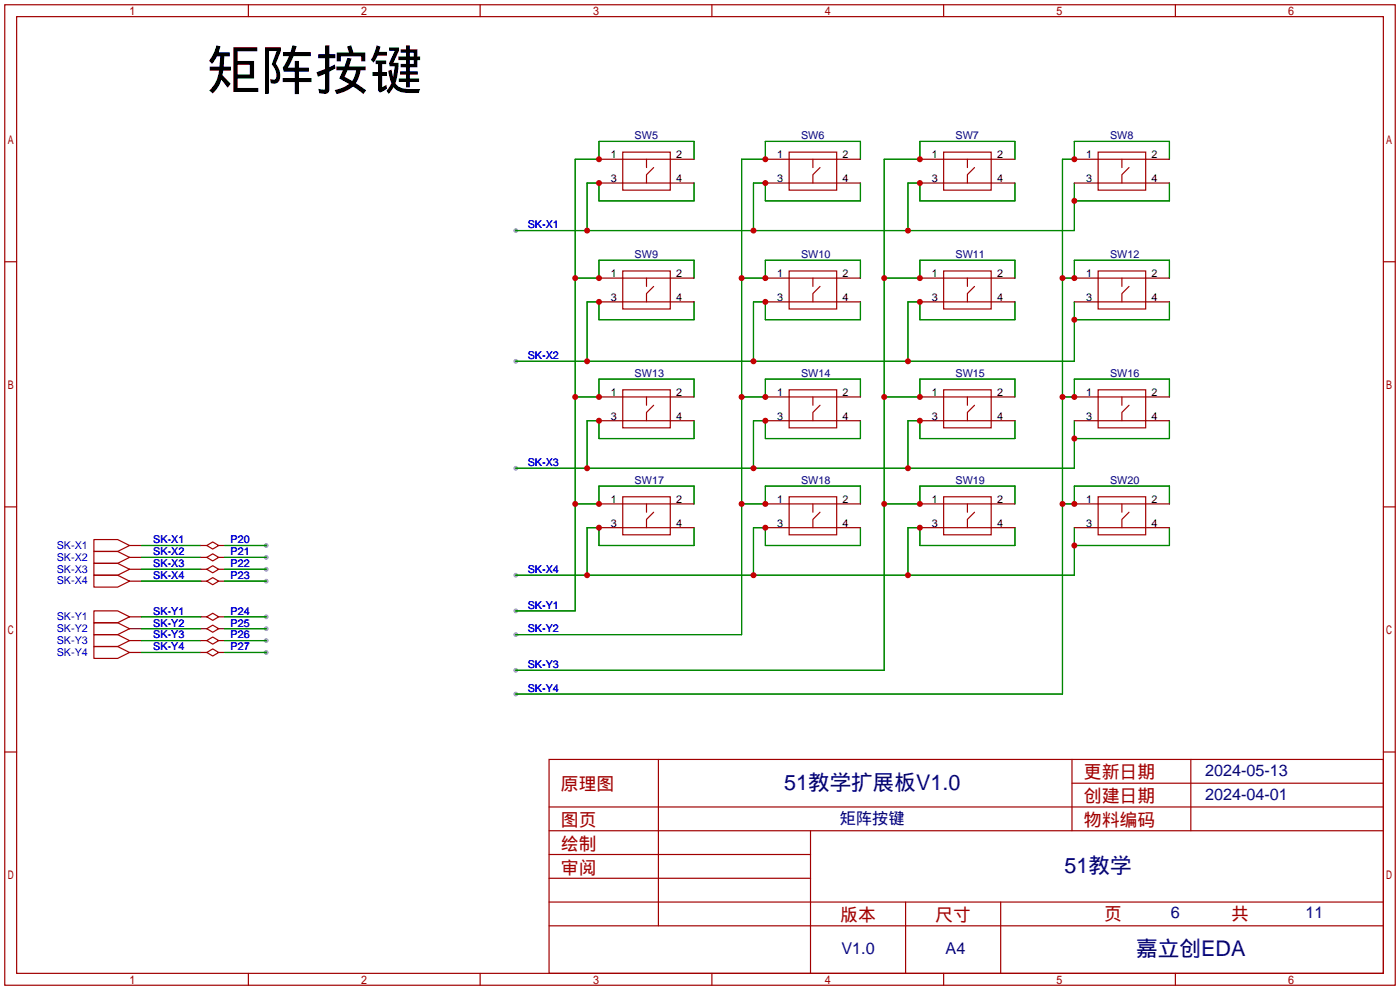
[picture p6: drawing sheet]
<svg xmlns="http://www.w3.org/2000/svg" width="299mm" height="212mm" viewBox="0 0 299 212" stroke-linecap="round" stroke-linejoin="round" font-family="sans-serif">
<g fill="#999">
<circle cx="110.2" cy="100.1" r=".51"/>
<circle cx="110.2" cy="77.2" r=".51"/>
<circle cx="110.2" cy="122.9" r=".51"/>
<circle cx="110.2" cy="49.3" r=".51"/>
<circle cx="110.2" cy="130.6" r=".51"/>
<circle cx="110.2" cy="135.6" r=".51"/>
<circle cx="110.2" cy="143.3" r=".51"/>
<circle cx="110.2" cy="148.3" r=".51"/>
<circle cx="56.9" cy="116.6" r=".51"/>
<circle cx="56.9" cy="119.1" r=".51"/>
<circle cx="56.9" cy="121.7" r=".51"/>
<circle cx="56.9" cy="124.2" r=".51"/>
<circle cx="56.9" cy="131.8" r=".51"/>
<circle cx="56.9" cy="134.4" r=".51"/>
<circle cx="56.9" cy="136.9" r=".51"/>
<circle cx="56.9" cy="139.4" r=".51"/>
</g>
<g fill="none" stroke="#a10000" stroke-width=".25">
<path d="M1 1h297.2v209.6h-297.2zM3.6 3.6h292.1v204.4h-292.1zM53.1 1v2.6M102.6 1v2.6M152.1 1v2.6M201.7 1v2.6M251.2 1v2.6M133.1 32.5h10.2v8.1h-10.2zM133.1 34h10.2M133.1 39.1h10.2M138.2 34v1.8M139.7 35.8l-1.5 1.5v1.8"/>
<path d="M168.7 32.5h10.1v8.1h-10.1zM168.7 34h10.1M168.7 39.1h10.1M173.7 34v1.8M175.3 35.8l-1.6 1.5v1.8M201.7 32.5h10.1v8.1h-10.1zM201.7 34h10.1M201.7 39.1h10.1M206.8 34v1.8M208.3 35.8l-1.5 1.5v1.8M234.7 32.5h10.2v8.1h-10.2zM234.7 34h10.2"/>
<path d="M234.7 39.1h10.2M239.8 34v1.8M241.3 35.8l-1.5 1.5v1.8M1 55.9h2.6M133.1 57.9h10.2v8.1h-10.2zM133.1 59.4h10.2M138.2 59.4v1.8M168.7 57.9h10.1v8.1h-10.1zM168.7 59.4h10.1M173.7 59.4v1.8M201.7 57.9h10.1v8.1h-10.1zM201.7 59.4h10.1"/>
<path d="M206.8 59.4v1.8M234.7 57.9h10.2v8.1h-10.2zM234.7 59.4h10.2M239.8 59.4v1.8M295.7 55.9h2.5M133.1 64.5h10.2M139.7 61.2l-1.5 1.5v1.8M168.7 64.5h10.1M175.3 61.2l-1.6 1.5v1.8M201.7 64.5h10.1M208.3 61.2l-1.5 1.5v1.8M234.7 64.5h10.2"/>
<path d="M241.3 61.2l-1.5 1.5v1.8M133.1 83.3h10.2v8.1h-10.2zM133.1 84.8h10.2M133.1 89.9h10.2M138.2 84.8v1.8M139.7 86.6l-1.5 1.5v1.8M168.7 83.3h10.1v8.1h-10.1zM168.7 84.8h10.1M168.7 89.9h10.1M173.7 84.8v1.8M175.3 86.6l-1.6 1.5v1.8M201.7 83.3h10.1v8.1h-10.1z"/>
<path d="M201.7 84.8h10.1M201.7 89.9h10.1M206.8 84.8v1.8M208.3 86.6l-1.5 1.5v1.8M234.7 83.3h10.2v8.1h-10.2zM234.7 84.8h10.2M234.7 89.9h10.2M239.8 84.8v1.8M241.3 86.6l-1.5 1.5v1.8M1 108.3h2.6M20.1 115.3h5l2.6 1.3-2.6 1.3h-5zM20.1 117.9h5l2.6 1.2-2.6 1.3h-5z"/>
<path d="M44.2 116.6l1.3-.8 1.2 .8-1.2 .7zM44.2 119.1l1.3-.7 1.2 .7-1.2 .8zM133.1 106.2h10.2v8.1h-10.2zM133.1 107.7h10.2M133.1 112.8h10.2M138.2 107.7v1.8M139.7 109.5l-1.5 1.5v1.8M168.7 106.2h10.1v8.1h-10.1zM168.7 107.7h10.1M168.7 112.8h10.1M173.7 107.7v1.8M175.3 109.5l-1.6 1.5v1.8"/>
<path d="M201.7 106.2h10.1v8.1h-10.1zM201.7 107.7h10.1M201.7 112.8h10.1M206.8 107.7v1.8M208.3 109.5l-1.5 1.5v1.8M234.7 106.2h10.2v8.1h-10.2zM234.7 107.7h10.2M234.7 112.8h10.2M239.8 107.7v1.8M241.3 109.5l-1.5 1.5v1.8M295.7 108.3h2.5M20.1 120.4h5l2.6 1.3-2.6 1.2h-5z"/>
<path d="M20.1 122.9h5l2.6 1.3-2.6 1.3h-5zM20.1 130.6h5l2.6 1.2-2.6 1.3h-5zM20.1 133.1h5l2.6 1.3-2.6 1.2h-5zM20.1 135.6h5l2.6 1.3-2.6 1.3h-5zM20.1 138.2h5l2.6 1.2-2.6 1.3h-5zM44.2 121.7l1.3-.8 1.2 .8-1.2 .7zM44.2 124.2l1.3-.8 1.2 .8-1.2 .8zM44.2 131.8l1.3-.7 1.2 .7-1.2 .8zM44.2 134.4l1.3-.8 1.2 .8-1.2 .7zM44.2 136.9l1.3-.8 1.2 .8-1.2 .8zM44.2 139.4l1.3-.7 1.2 .7-1.2 .8zM1 160.7h2.6"/>
<path d="M117.3 162.3h178.4v45.7h-178.4zM117.3 177.5h178.4M117.3 172.5h178.4M140.7 162.3v35.6M173.2 177.5v30.5M229.1 162.3v15.2M229.1 167.4h66.6M254.5 162.3v15.2M295.7 160.7h2.5M117.3 182.6h55.9M117.3 197.9h178.4M117.3 192.8h178.4"/>
<path d="M117.3 187.7h55.9M193.5 192.8v15.2M213.9 192.8v15.2M53.1 208v2.6M102.6 208v2.6M152.1 208v2.6M201.7 208v2.6M251.2 208v2.6"/>
</g>
<g fill="none" stroke="#008700" stroke-width=".25">
<path d="M148.3 39.1v3.8h-20.3v-3.8h-2.5v10.2M148.3 34v-3.8h-20.3v3.8h-5.1v96.6h-12.7M183.9 39.1v3.8h-20.3v-3.8h-2.6v10.2M183.9 34v-3.8h-20.3v3.8h-5.1v101.6h-48.3M216.9 39.1v3.8h-20.3v-3.8h-2.5v10.2M216.9 34v-3.8h-20.3v3.8h-7.6v109.3h-78.8M229.6 39.1v10.2h-119.4M249.9 34v-3.8h-20.3v3.8h-2.5v114.3h-116.9M249.9 39.1v3.8h-20.3M122.9 59.4h5.1v-3.8h20.3v3.8M158.5 59.4h5.1v-3.8h20.3v3.8M189 59.4h7.6v-3.8h20.3v3.8"/>
<path d="M227.1 59.4h2.5v-3.8h20.3v3.8M148.3 64.5v3.8h-20.3v-3.8h-2.5v12.7M183.9 64.5v3.8h-20.3v-3.8h-2.6v12.7M216.9 64.5v3.8h-20.3v-3.8h-2.5v12.7M229.6 64.5v12.7h-119.4M249.9 64.5v3.8h-20.3M122.9 84.8h5.1v-3.8h20.3v3.8M148.3 89.9v3.8h-20.3v-3.8h-2.5v10.2M158.5 84.8h5.1v-3.8h20.3v3.8M183.9 89.9v3.8h-20.3v-3.8h-2.6v10.2M189 84.8h7.6v-3.8h20.3v3.8M216.9 89.9v3.8h-20.3v-3.8h-2.5v10.2"/>
<path d="M227.1 84.8h2.5v-3.8h20.3v3.8M229.6 89.9v10.2h-119.4M249.9 89.9v3.8h-20.3M30.2 116.6h12.7M30.2 119.1h12.7M48 116.6h8.9M48 119.1h8.9M122.9 107.7h5.1v-3.8h20.3v3.8M148.3 112.8v3.8h-20.3v-3.8h-2.5v10.1M158.5 107.7h5.1v-3.8h20.3v3.8M183.9 112.8v3.8h-20.3v-3.8h-2.6v10.1M189 107.7h7.6v-3.8h20.3v3.8"/>
<path d="M216.9 112.8v3.8h-20.3v-3.8h-2.5v10.1M227.1 107.7h2.5v-3.8h20.3v3.8M229.6 112.8v10.1h-119.4M249.9 112.8v3.8h-20.3M30.2 121.7h12.7M30.2 124.2h12.7M30.2 131.8h12.7M30.2 134.4h12.7M30.2 136.9h12.7M30.2 139.4h12.7M48 121.7h8.9M48 124.2h8.9"/>
<path d="M48 131.8h8.9M48 134.4h8.9M48 136.9h8.9M48 139.4h8.9"/>
</g>
<g fill="none" stroke="#870000" stroke-width=".25">
<path d="M128 34h5.1M128 39.1h5.1M143.3 34h5M143.3 39.1h5M163.6 34h5.1M163.6 39.1h5.1M178.8 34h5.1M178.8 39.1h5.1M196.6 34h5.1M196.6 39.1h5.1M211.8 34h5.1M211.8 39.1h5.1"/>
<path d="M229.6 34h5.1M229.6 39.1h5.1M244.9 34h5M244.9 39.1h5M128 59.4h5.1M143.3 59.4h5M163.6 59.4h5.1M178.8 59.4h5.1M196.6 59.4h5.1M211.8 59.4h5.1M229.6 59.4h5.1M244.9 59.4h5"/>
<path d="M128 64.5h5.1M143.3 64.5h5M163.6 64.5h5.1M178.8 64.5h5.1M196.6 64.5h5.1M211.8 64.5h5.1M229.6 64.5h5.1M244.9 64.5h5M128 84.8h5.1M128 89.9h5.1M143.3 84.8h5M143.3 89.9h5"/>
<path d="M163.6 84.8h5.1M163.6 89.9h5.1M178.8 84.8h5.1M178.8 89.9h5.1M196.6 84.8h5.1M196.6 89.9h5.1M211.8 84.8h5.1M211.8 89.9h5.1M229.6 84.8h5.1M229.6 89.9h5.1M244.9 84.8h5M244.9 89.9h5"/>
<path d="M27.7 116.6h2.5M27.7 119.1h2.5M42.9 116.6h1.3M42.9 119.1h1.3M46.7 116.6h1.3M46.7 119.1h1.3M128 107.7h5.1M128 112.8h5.1M143.3 107.7h5M143.3 112.8h5M163.6 107.7h5.1M163.6 112.8h5.1"/>
<path d="M178.8 107.7h5.1M178.8 112.8h5.1M196.6 107.7h5.1M196.6 112.8h5.1M211.8 107.7h5.1M211.8 112.8h5.1M229.6 107.7h5.1M229.6 112.8h5.1M244.9 107.7h5M244.9 112.8h5M27.7 121.7h2.5M27.7 124.2h2.5"/>
<path d="M27.7 131.8h2.5M27.7 134.4h2.5M27.7 136.9h2.5M27.7 139.4h2.5M42.9 121.7h1.3M42.9 124.2h1.3M42.9 131.8h1.3M42.9 134.4h1.3M42.9 136.9h1.3M42.9 139.4h1.3M46.7 121.7h1.3M46.7 124.2h1.3"/>
<path d="M46.7 131.8h1.3M46.7 134.4h1.3M46.7 136.9h1.3M46.7 139.4h1.3"/>
</g>
<g fill="#c00">
<circle cx="196.6" cy="89.9" r=".63"/>
<circle cx="194.1" cy="100.1" r=".63"/>
<circle cx="163.6" cy="89.9" r=".63"/>
<circle cx="161" cy="100.1" r=".63"/>
<circle cx="128" cy="89.9" r=".63"/>
<circle cx="125.5" cy="100.1" r=".63"/>
<circle cx="229.6" cy="93.7" r=".63"/>
<circle cx="196.6" cy="64.5" r=".63"/>
<circle cx="194.1" cy="77.2" r=".63"/>
<circle cx="163.6" cy="64.5" r=".63"/>
<circle cx="161" cy="77.2" r=".63"/>
<circle cx="128" cy="64.5" r=".63"/>
<circle cx="125.5" cy="77.2" r=".63"/>
<circle cx="229.6" cy="68.3" r=".63"/>
<circle cx="196.6" cy="112.8" r=".63"/>
<circle cx="194.1" cy="122.9" r=".63"/>
<circle cx="163.6" cy="112.8" r=".63"/>
<circle cx="161" cy="122.9" r=".63"/>
<circle cx="128" cy="112.8" r=".63"/>
<circle cx="125.5" cy="122.9" r=".63"/>
<circle cx="229.6" cy="116.6" r=".63"/>
<circle cx="196.6" cy="39.1" r=".63"/>
<circle cx="194.1" cy="49.3" r=".63"/>
<circle cx="163.6" cy="39.1" r=".63"/>
<circle cx="161" cy="49.3" r=".63"/>
<circle cx="128" cy="39.1" r=".63"/>
<circle cx="125.5" cy="49.3" r=".63"/>
<circle cx="229.6" cy="42.9" r=".63"/>
<circle cx="128" cy="107.7" r=".63"/>
<circle cx="122.9" cy="107.7" r=".63"/>
<circle cx="128" cy="84.8" r=".63"/>
<circle cx="122.9" cy="84.8" r=".63"/>
<circle cx="128" cy="59.4" r=".63"/>
<circle cx="122.9" cy="59.4" r=".63"/>
<circle cx="128" cy="34" r=".63"/>
<circle cx="163.6" cy="107.7" r=".63"/>
<circle cx="158.5" cy="107.7" r=".63"/>
<circle cx="163.6" cy="84.8" r=".63"/>
<circle cx="158.5" cy="84.8" r=".63"/>
<circle cx="163.6" cy="59.4" r=".63"/>
<circle cx="158.5" cy="59.4" r=".63"/>
<circle cx="163.6" cy="34" r=".63"/>
<circle cx="196.6" cy="107.7" r=".63"/>
<circle cx="189" cy="107.7" r=".63"/>
<circle cx="196.6" cy="84.8" r=".63"/>
<circle cx="189" cy="84.8" r=".63"/>
<circle cx="196.6" cy="59.4" r=".63"/>
<circle cx="189" cy="59.4" r=".63"/>
<circle cx="196.6" cy="34" r=".63"/>
<circle cx="229.6" cy="107.7" r=".63"/>
<circle cx="227.1" cy="107.7" r=".63"/>
<circle cx="229.6" cy="84.8" r=".63"/>
<circle cx="227.1" cy="84.8" r=".63"/>
<circle cx="229.6" cy="59.4" r=".63"/>
<circle cx="227.1" cy="59.4" r=".63"/>
<circle cx="229.6" cy="34" r=".63"/>
</g>
<text font-size="11.5" x="44.2" y="19">矩阵按键</text>
<g font-size="4.6" fill="#000080">
<text x="167.6" y="168.8">51教学扩展板V1.0</text>
<text x="227.5" y="186.6">51教学</text>
<text x="242.8" y="204.3">嘉立创EDA</text>
</g>
<g font-size="3.8" fill="#a00000">
<text x="231.6" y="166.4">更新日期</text>
<text x="119.9" y="168.9">原理图</text>
<text x="231.6" y="171.5">创建日期</text>
<text x="119.9" y="176.5">图页</text>
<text x="231.6" y="176.5">物料编码</text>
<text x="119.9" y="181.6">绘制</text>
<text x="119.9" y="186.7">审阅</text>
<text x="179.6" y="196.9">版本</text>
<text x="199.9" y="196.9">尺寸</text>
<text x="236" y="196.6">页</text>
<text x="263.1" y="196.6">共</text>
</g>
<g font-size="3.5" fill="#000080">
<text x="257.6" y="165.9">2024-05-13</text>
<text x="257.6" y="171">2024-04-01</text>
<text x="179.5" y="176">矩阵按键</text>
<text x="250.2" y="196.1">6</text>
<text x="279" y="196.1">11</text>
<text x="179.8" y="204">V1.0</text>
<text x="202.1" y="204">A4</text>
</g>
<g font-size="2.3" fill="#000080">
<text x="135.6" y="29.8">SW5</text>
<text x="171.2" y="29.8">SW6</text>
<text x="204.2" y="29.8">SW7</text>
<text x="237.2" y="29.8">SW8</text>
<text x="135.6" y="55.2">SW9</text>
<text x="171.2" y="55.2">SW10</text>
<text x="204.2" y="55.2">SW11</text>
<text x="237.2" y="55.2">SW12</text>
<text x="135.6" y="80.6">SW13</text>
<text x="171.2" y="80.6">SW14</text>
<text x="204.2" y="80.6">SW15</text>
<text x="237.2" y="80.6">SW16</text>
<text x="135.6" y="103.4">SW17</text>
<text x="171.2" y="103.4">SW18</text>
<text x="204.2" y="103.4">SW19</text>
<text x="237.2" y="103.4">SW20</text>
</g>
<g font-size="2.3">
<text x="130.5" y="33.8">1</text>
<text x="144.5" y="33.8">2</text>
<text x="166.1" y="33.8">1</text>
<text x="180.1" y="33.8">2</text>
<text x="199.1" y="33.8">1</text>
<text x="213.1" y="33.8">2</text>
<text x="232.1" y="33.8">1</text>
<text x="246.1" y="33.8">2</text>
<text x="130.5" y="38.9">3</text>
<text x="144.5" y="38.9">4</text>
<text x="166.1" y="38.9">3</text>
<text x="180.1" y="38.9">4</text>
<text x="199.1" y="38.9">3</text>
<text x="213.1" y="38.9">4</text>
<text x="232.1" y="38.9">3</text>
<text x="246.1" y="38.9">4</text>
<text x="130.5" y="59.2">1</text>
<text x="144.5" y="59.2">2</text>
<text x="166.1" y="59.2">1</text>
<text x="180.1" y="59.2">2</text>
<text x="199.1" y="59.2">1</text>
<text x="213.1" y="59.2">2</text>
<text x="232.1" y="59.2">1</text>
<text x="246.1" y="59.2">2</text>
<text x="130.5" y="64.3">3</text>
<text x="144.5" y="64.3">4</text>
<text x="166.1" y="64.3">3</text>
<text x="180.1" y="64.3">4</text>
<text x="199.1" y="64.3">3</text>
<text x="213.1" y="64.3">4</text>
<text x="232.1" y="64.3">3</text>
<text x="246.1" y="64.3">4</text>
<text x="130.5" y="84.6">1</text>
<text x="130.5" y="89.7">3</text>
<text x="144.5" y="84.6">2</text>
<text x="144.5" y="89.7">4</text>
<text x="166.1" y="84.6">1</text>
<text x="166.1" y="89.7">3</text>
<text x="180.1" y="84.6">2</text>
<text x="180.1" y="89.7">4</text>
<text x="199.1" y="84.6">1</text>
<text x="199.1" y="89.7">3</text>
<text x="213.1" y="84.6">2</text>
<text x="213.1" y="89.7">4</text>
<text x="232.1" y="84.6">1</text>
<text x="232.1" y="89.7">3</text>
<text x="246.1" y="84.6">2</text>
<text x="246.1" y="89.7">4</text>
<text x="130.5" y="107.5">1</text>
<text x="144.5" y="107.5">2</text>
<text x="166.1" y="107.5">1</text>
<text x="180.1" y="107.5">2</text>
<text x="199.1" y="107.5">1</text>
<text x="213.1" y="107.5">2</text>
<text x="232.1" y="107.5">1</text>
<text x="246.1" y="107.5">2</text>
<text x="130.5" y="112.5">3</text>
<text x="144.5" y="112.5">4</text>
<text x="166.1" y="112.5">3</text>
<text x="180.1" y="112.5">4</text>
<text x="199.1" y="112.5">3</text>
<text x="213.1" y="112.5">4</text>
<text x="232.1" y="112.5">3</text>
<text x="246.1" y="112.5">4</text>
</g>
<g font-size="2.3" fill="#00f">
<text x="112.8" y="48.8">SK-X1</text>
<text x="112.8" y="76.8">SK-X2</text>
<text x="112.8" y="99.6">SK-X3</text>
<text x="12.1" y="117.3">SK-X1</text>
<text x="12.1" y="119.8">SK-X2</text>
<text x="32.8" y="116.1">SK-X1</text>
<text x="32.8" y="118.7">SK-X2</text>
<text x="49.3" y="116.1">P20</text>
<text x="49.3" y="118.7">P21</text>
<text x="12.1" y="122.4">SK-X3</text>
<text x="12.1" y="124.9">SK-X4</text>
<text x="32.8" y="121.2">SK-X3</text>
<text x="32.8" y="123.7">SK-X4</text>
<text x="49.3" y="121.2">P22</text>
<text x="49.3" y="123.7">P23</text>
<text x="112.8" y="122.5">SK-X4</text>
<text x="32.8" y="131.4">SK-Y1</text>
<text x="49.3" y="131.4">P24</text>
<text x="112.8" y="130.1">SK-Y1</text>
<text x="12.1" y="132.5">SK-Y1</text>
<text x="12.1" y="135.1">SK-Y2</text>
<text x="12.1" y="137.6">SK-Y3</text>
<text x="32.8" y="133.9">SK-Y2</text>
<text x="32.8" y="136.4">SK-Y3</text>
<text x="49.3" y="133.9">P25</text>
<text x="49.3" y="136.4">P26</text>
<text x="112.8" y="135.2">SK-Y2</text>
<text x="12.1" y="140.1">SK-Y4</text>
<text x="32.8" y="139">SK-Y4</text>
<text x="49.3" y="139">P27</text>
<text x="112.8" y="142.8">SK-Y3</text>
<text x="112.8" y="147.9">SK-Y4</text>
</g>
</svg>
